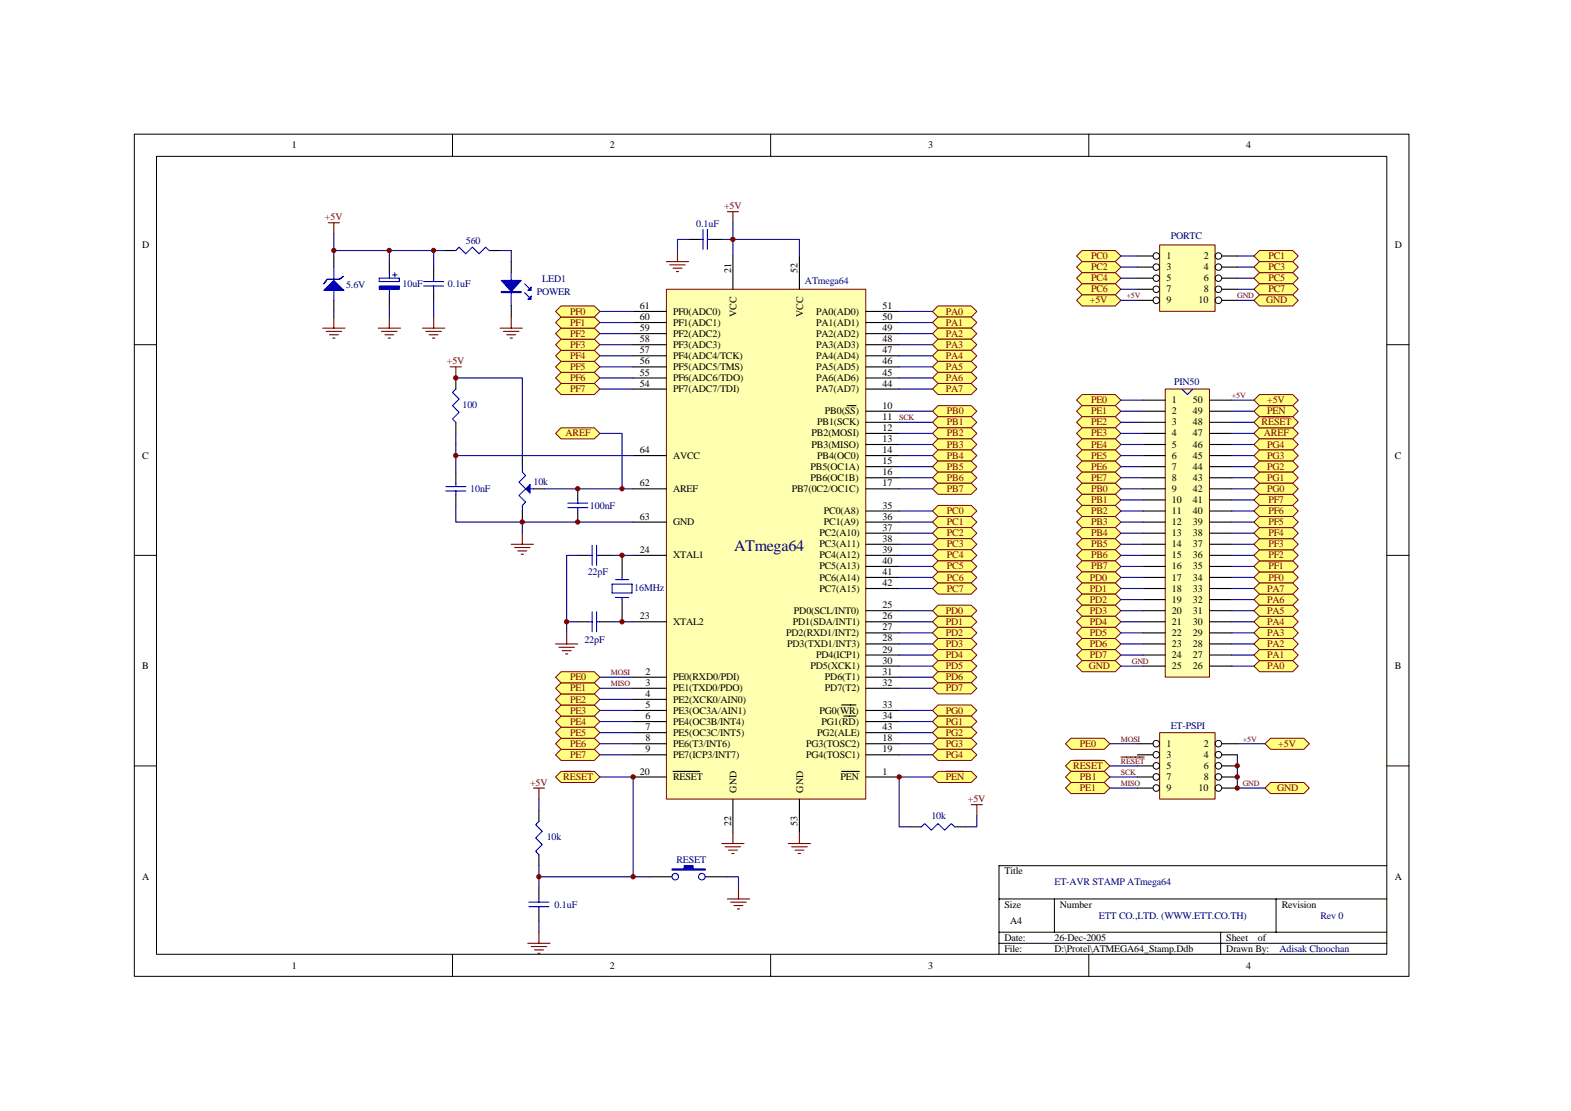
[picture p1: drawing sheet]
<svg xmlns="http://www.w3.org/2000/svg" width="297mm" height="210mm" viewBox="0 0 297 210" stroke-linecap="round" stroke-linejoin="round" font-family="sans-serif">
<g fill="none" stroke="#000" stroke-width=".19">
<path d="M25.4 25.4h241v159.1h-241zM29.6 29.5h232.6v150.9h-232.6zM85.6 25.4v4.1M145.7 25.4v4.1M205.9 25.4v4.1M25.4 65.2h4.2M262.2 65.2h4.2M25.4 105h4.2M262.2 105h4.2M25.4 144.8h4.2M262.2 144.8h4.2M188.9 169.9h73.3"/>
<path d="M188.9 176.2h73.3M188.9 178.3h73.3M199.4 169.9v6.3M230.8 176.2v4.2M241.3 169.9v6.3M262.2 163.6h-73.3v16.8M85.6 180.4v4.2M145.7 180.4v4.2M205.9 180.4v4.2"/>
</g>
<path d="M126 54.7h37.7v96.3h-37.7z" fill="#ffffb0"/>
<path d="M126 54.7h37.7v96.3h-37.7z" fill="none" stroke="#800000" stroke-width=".19"/>
<g fill="none" stroke="#000" stroke-width=".21">
<path d="M119.7 58.9h6.3M138.6 48.4v6.3M151.1 48.4v6.3M163.7 58.9h6.3M86.2 71.4v2.1M86.2 79.8v2.1M119.7 61h6.3M119.7 63.1h6.3M119.7 65.2h6.3M119.7 67.2h6.3M119.7 69.3h6.3M119.7 71.4h6.3"/>
<path d="M119.7 73.5h6.3M160.2 76.7h1.6M163.7 61h6.3M163.7 63.1h6.3M163.7 65.2h6.3M163.7 67.2h6.3M163.7 69.3h6.3M163.7 71.4h6.3M163.7 73.5h6.3M163.7 77.7h6.3M163.7 79.8h6.3M98.8 86.1v2.1"/>
<path d="M98.8 96.6v2.1M100.9 92.4h2.1M109.2 92.4v2.1M109.2 96.6v2.1M119.7 86.1h6.3M119.7 92.4h6.3M119.7 98.7h6.3M163.7 81.9h6.3M163.7 84h6.3M163.7 86.1h6.3M163.7 88.2h6.3M163.7 90.3h6.3"/>
<path d="M163.7 92.4h6.3M163.7 96.6h6.3M163.7 98.7h6.3M109.2 105h2.1M109.2 117.5h2.1M113.4 105h2.1M113.4 117.5h2.1M117.6 105v4.1M117.6 113.3v4.2M119.7 105h6.3M119.7 117.5h6.3M163.7 105h6.3"/>
<path d="M163.7 117.5h6.3M163.7 100.8h6.3M163.7 102.9h6.3M163.7 107.1h6.3M163.7 109.1h6.3M163.7 111.2h6.3M163.7 115.4h6.3M163.7 119.6h6.3M119.7 128h6.3M119.7 130.1h6.3M119.7 134.3h6.3M119.7 136.4h6.3"/>
<path d="M119.7 138.5h6.3M119.7 132.2h6.3M159.1 133.2h2.7M159.5 135.3h2.3M163.7 121.7h6.3M163.7 123.8h6.3M163.7 125.9h6.3M163.7 128h6.3M163.7 130.1h6.3M163.7 134.3h6.3M163.7 136.4h6.3M163.7 138.5h6.3"/>
<path d="M101.9 153.1v2.1M119.7 146.9h6.3M119.7 140.6h6.3M119.7 142.7h6.3M127.3 145.8h5M138.6 151v6.3M151.1 151v6.3M159.1 145.8h3.4M163.7 146.9h6.3M163.7 140.6h6.3M163.7 142.7h6.3M101.9 161.5v2.1"/>
<path d="M101.9 167.8v2.1M101.9 172v2.1M122.9 165.7h4.2M133.3 165.7h4.2"/>
</g>
<g fill="none" stroke="#800000" stroke-width=".21">
<path d="M107.1 119.6v2.1M105 121.7h4.2M105.7 122.3h2.9M106.3 123h1.7M106.9 123.6h.5M100.9 148.9h2.1M101.9 148.9v2.1M136.5 159.4h4.2M138.6 157.3v2.1M149.1 159.4h4.1M151.1 157.3v2.1M99.8 178.3h4.2"/>
<path d="M100.4 178.9h3M101.1 179.5h1.6M101.9 176.2v2.1M137.1 160h2.9M137.5 169.9h4.2M137.7 160.7h1.7M138.2 170.5h2.9M138.4 161.3h.4M138.8 171.2h1.7M139.4 171.8h.4M139.6 167.8v2.1M149.7 160h2.9"/>
<path d="M150.3 160.7h1.7M150.9 161.3h.5M101.7 180.2h.4"/>
</g>
<g fill="none" stroke="#00f" stroke-width=".21">
<path d="M86.2 73.5l-.6 .7 1.2 1.2-1.2 1.3 1.2 1.2-1.2 1.3 .6 .6M98.8 88.2v1l.6 .7-1.3 1.2 1.3 1.3-1.3 1.2 1.3 1.3-.6 .6v1.1M99.4 92.4h1.5M107.4 95.9h3.7M107.4 95.1h3.7M109.2 94.5v.6M109.2 95.9v.7M111.3 105h.7M111.3 117.5h.7M112 103.1v3.7M112 115.6v3.8M112.8 105h.6"/>
<path d="M112.8 103.1v3.7M112.8 115.6v3.8M112.8 117.5h.6M115.7 110.4h3.8v1.7h-3.8zM116.4 112.9h2.5M116.4 109.6h2.5M117.6 109.1v.5M117.6 112.9v.4M101.9 155.2l-.6 .7 1.2 1.2-1.2 1.3 1.2 1.2-1.2 1.3 .6 .6M100 170.5h3.8M100 171.4h3.8M101.9 169.9v.6"/>
<path d="M101.9 171.4v.6"/>
<circle cx="127.7" cy="165.7" r=".62"/>
<circle cx="132.7" cy="165.7" r=".62"/>
</g>
<path d="M107.1 117.5h2.1M109.2 105h-2.1v14.6M115.5 105h4.2M115.5 117.5h4.2M137.5 165.7h2.1v2.1" fill="none" stroke="#000080" stroke-width=".21"/>
<circle cx="107.1" cy="117.5" r=".41" fill="#800000" stroke="#800000" stroke-width=".19"/>
<g fill="#00f" stroke="#00f" stroke-width=".21">
<path d="M100.2 91.5v1.7l-.8-.8z"/>
<path d="M127.1 164.2h2.3v-.6h1.6v.6h2.3v.2h-6.2z" fill-rule="evenodd"/>
</g>
<path d="M106.1 145.8h6.3l1 1.1-1 1h-6.3l-1.1-1z" fill-rule="evenodd" fill="#ffff80" stroke="#800000" stroke-width=".19"/>
<path d="M106.7 145.8h5.1" fill="none" stroke="#800000" stroke-width=".21"/>
<path d="M101.9 151v2.1M101.9 163.6v4.2M101.9 174.1v2.1" fill="none" stroke="#000080" stroke-width=".21"/>
<g fill="#ffff80" stroke="#800000" stroke-width=".19">
<path d="M176.3 58.9l1.1-1.1h6.2l1.1 1.1-1.1 1h-6.2z" fill-rule="evenodd"/>
<path d="M105 142.7l1.1-1.1h6.3l1 1.1-1 1h-6.3z" fill-rule="evenodd"/>
<path d="M105 140.6l1.1-1.1h6.3l1 1.1-1 1h-6.3z" fill-rule="evenodd"/>
<path d="M105 138.5l1.1-1.1h6.3l1 1.1-1 1h-6.3z" fill-rule="evenodd"/>
<path d="M105 136.4l1.1-1.1h6.3l1 1.1-1 1h-6.3z" fill-rule="evenodd"/>
<path d="M105 134.3l1.1-1.1h6.3l1 1.1-1 1h-6.3z" fill-rule="evenodd"/>
<path d="M105 132.2l1.1-1.1h6.3l1 1.1-1 1h-6.3z" fill-rule="evenodd"/>
<path d="M105 130.1l1.1-1h6.3l1 1-1 1h-6.3z" fill-rule="evenodd"/>
<path d="M105 128l1.1-1h6.3l1 1-1 1.1h-6.3z" fill-rule="evenodd"/>
</g>
<path d="M113.4 128h6.3M113.4 130.1h6.3M113.4 132.2h6.3M113.4 134.3h6.3M113.4 136.4h6.3M113.4 138.5h6.3M113.4 146.9h6.3v18.8M113.4 140.6h6.3M113.4 142.7h6.3M101.9 165.7h21" fill="none" stroke="#000080" stroke-width=".21"/>
<g fill="#800000" stroke="#800000" stroke-width=".19">
<circle cx="101.9" cy="165.7" r=".41"/>
<circle cx="119.7" cy="165.7" r=".42"/>
</g>
<g fill="#ffff80" stroke="#800000" stroke-width=".19">
<path d="M176.3 61l1.1-1.1h6.2l1.1 1.1-1.1 1h-6.2z" fill-rule="evenodd"/>
<path d="M176.3 63.1l1.1-1.1h6.2l1.1 1.1-1.1 1h-6.2z" fill-rule="evenodd"/>
<path d="M176.3 65.2l1.1-1.1h6.2l1.1 1.1-1.1 1h-6.2z" fill-rule="evenodd"/>
<path d="M176.3 67.2l1.1-1h6.2l1.1 1-1.1 1.1h-6.2z" fill-rule="evenodd"/>
<path d="M176.3 69.3l1.1-1h6.2l1.1 1-1.1 1.1h-6.2z" fill-rule="evenodd"/>
<path d="M177.4 70.4h6.2l1.1 1-1.1 1.1h-6.2l-1.1-1.1z" fill-rule="evenodd"/>
<path d="M177.4 72.5h6.2l1.1 1-1.1 1.1h-6.2l-1.1-1.1z" fill-rule="evenodd"/>
<path d="M177.4 76.7h6.2l1.1 1-1.1 1.1h-6.2l-1.1-1.1z" fill-rule="evenodd"/>
<path d="M177.4 78.8h6.2l1.1 1-1.1 1.1h-6.2l-1.1-1.1z" fill-rule="evenodd"/>
<path d="M177.4 80.9h6.2l1.1 1-1.1 1.1h-6.2l-1.1-1.1z" fill-rule="evenodd"/>
<path d="M177.4 83h6.2l1.1 1-1.1 1h-6.2l-1.1-1z" fill-rule="evenodd"/>
<path d="M177.4 85h6.2l1.1 1.1-1.1 1h-6.2l-1.1-1z" fill-rule="evenodd"/>
<path d="M177.4 87.1h6.2l1.1 1.1-1.1 1h-6.2l-1.1-1z" fill-rule="evenodd"/>
<path d="M177.4 89.2h6.2l1.1 1.1-1.1 1h-6.2l-1.1-1z" fill-rule="evenodd"/>
<path d="M177.4 91.3h6.2l1.1 1.1-1.1 1h-6.2l-1.1-1z" fill-rule="evenodd"/>
<path d="M177.4 95.5h6.2l1.1 1.1-1.1 1h-6.2l-1.1-1z" fill-rule="evenodd"/>
<path d="M177.4 97.6h6.2l1.1 1.1-1.1 1h-6.2l-1.1-1z" fill-rule="evenodd"/>
<path d="M177.4 99.7h6.2l1.1 1.1-1.1 1h-6.2l-1.1-1z" fill-rule="evenodd"/>
<path d="M177.4 101.8h6.2l1.1 1.1-1.1 1h-6.2l-1.1-1z" fill-rule="evenodd"/>
<path d="M177.4 103.9h6.2l1.1 1.1-1.1 1h-6.2l-1.1-1z" fill-rule="evenodd"/>
<path d="M177.4 106h6.2l1.1 1.1-1.1 1h-6.2l-1.1-1z" fill-rule="evenodd"/>
<path d="M176.3 109.1l1.1-1h6.2l1.1 1-1.1 1.1h-6.2z" fill-rule="evenodd"/>
<path d="M176.3 111.2l1.1-1h6.2l1.1 1-1.1 1.1h-6.2z" fill-rule="evenodd"/>
<path d="M176.3 115.4l1.1-1h6.2l1.1 1-1.1 1.1h-6.2z" fill-rule="evenodd"/>
<path d="M176.3 117.5l1.1-1h6.2l1.1 1-1.1 1.1h-6.2z" fill-rule="evenodd"/>
<path d="M176.3 119.6l1.1-1h6.2l1.1 1-1.1 1.1h-6.2z" fill-rule="evenodd"/>
<path d="M176.3 121.7l1.1-1h6.2l1.1 1-1.1 1.1h-6.2z" fill-rule="evenodd"/>
<path d="M176.3 123.8l1.1-1h6.2l1.1 1-1.1 1.1h-6.2z" fill-rule="evenodd"/>
<path d="M176.3 125.9l1.1-1h6.2l1.1 1-1.1 1.1h-6.2z" fill-rule="evenodd"/>
<path d="M176.3 128l1.1-1h6.2l1.1 1-1.1 1.1h-6.2z" fill-rule="evenodd"/>
<path d="M176.3 130.1l1.1-1h6.2l1.1 1-1.1 1h-6.2z" fill-rule="evenodd"/>
<path d="M106.1 72.5h6.3l1 1-1 1.1h-6.3l-1.1-1.1z" fill-rule="evenodd"/>
<path d="M106.1 70.4h6.3l1 1-1 1.1h-6.3l-1.1-1.1z" fill-rule="evenodd"/>
<path d="M105 69.3l1.1-1h6.3l1 1-1 1.1h-6.3z" fill-rule="evenodd"/>
<path d="M105 67.2l1.1-1h6.3l1 1-1 1.1h-6.3z" fill-rule="evenodd"/>
<path d="M105 65.2l1.1-1.1h6.3l1 1.1-1 1h-6.3z" fill-rule="evenodd"/>
<path d="M105 63.1l1.1-1.1h6.3l1 1.1-1 1h-6.3z" fill-rule="evenodd"/>
<path d="M105 61l1.1-1.1h6.3l1 1.1-1 1h-6.3z" fill-rule="evenodd"/>
<path d="M105 58.9l1.1-1.1h6.3l1 1.1-1 1h-6.3z" fill-rule="evenodd"/>
</g>
<path d="M113.4 58.9h6.3M113.4 61h6.3M113.4 63.1h6.3M113.4 65.2h6.3M113.4 67.2h6.3M113.4 69.3h6.3M113.4 71.4h6.3M113.4 73.5h6.3" fill="none" stroke="#000080" stroke-width=".21"/>
<g fill="#ffff80" stroke="#800000" stroke-width=".19">
<path d="M176.3 134.3l1.1-1.1h6.2l1.1 1.1-1.1 1h-6.2z" fill-rule="evenodd"/>
<path d="M176.3 136.4l1.1-1.1h6.2l1.1 1.1-1.1 1h-6.2z" fill-rule="evenodd"/>
<path d="M176.3 138.5l1.1-1.1h6.2l1.1 1.1-1.1 1h-6.2z" fill-rule="evenodd"/>
<path d="M176.3 140.6l1.1-1.1h6.2l1.1 1.1-1.1 1h-6.2z" fill-rule="evenodd"/>
<path d="M176.3 142.7l1.1-1.1h6.2l1.1 1.1-1.1 1h-6.2z" fill-rule="evenodd"/>
<path d="M177.4 145.8h6.2l1.1 1.1-1.1 1h-6.2l-1.1-1z" fill-rule="evenodd"/>
</g>
<path d="M178.8 145.8h3.4M183.6 152.1h2.1M184.7 152.1v2.1" fill="none" stroke="#800000" stroke-width=".21"/>
<g fill="none" stroke="#000080" stroke-width=".21">
<path d="M170 58.9h6.3M170 61h6.3M170 63.1h6.3M170 65.2h6.3M170 67.2h6.3M170 69.3h6.3M170 71.4h6.3M170 73.5h6.3M170 77.7h6.3M170 79.8h6.3M170 81.9h6.3M170 84h6.3"/>
<path d="M170 86.1h6.3M170 88.2h6.3M170 90.3h6.3M170 92.4h6.3M170 96.6h6.3M170 98.7h6.3M170 100.8h6.3M170 102.9h6.3M170 105h6.3M170 107.1h6.3M170 109.1h6.3M170 111.2h6.3"/>
<path d="M170 115.4h6.3M170 117.5h6.3M170 119.6h6.3M170 121.7h6.3M170 123.8h6.3M170 125.9h6.3M170 128h6.3M170 130.1h6.3M170 134.3h6.3M170 136.4h6.3M170 138.5h6.3M170 140.6h6.3"/>
<path d="M170 142.7h6.3M176.3 146.9h-6.3v9.4h2.1M184.7 154.2v2.1h-2.1"/>
</g>
<path d="M63.1 48.4v2.1M63.1 56.8v2.1M84.1 47.3h2.1M92.5 47.3h2.1M96.7 49.4v2.1M96.7 57.8v2.1M172.1 156.3h2.1M180.5 156.3h2.1" fill="none" stroke="#000" stroke-width=".21"/>
<path d="M63.1 50.5v6.3M86.2 47.3l.6-.6 1.3 1.3 1.2-1.3 1.3 1.3 1.2-1.3 .7 .6M96.7 51.5v6.3M99.2 55.3l.8 .8M99.2 53.6l.8 .9M174.2 156.3l.6-.6 1.3 1.2 1.3-1.2 1.2 1.2 1.3-1.2 .6 .6" fill="none" stroke="#00f" stroke-width=".21"/>
<g fill="#00f" stroke="#00f" stroke-width=".21">
<path d="M94.8 53h3.7l-1.8 2.1z"/>
<path d="M99.8 56.6l.6-.7v.7z"/>
<path d="M99.8 54.9l.6-.6v.6z"/>
<path d="M61.2 54.9l1.9-1.9 1.9 1.9z"/>
<path d="M94.8 55.1h3.7v.2h-3.7z" fill-rule="evenodd"/>
<path d="M61.9 52.8h2.3l.8-.6-.8 .6h-2.3l-.7 .8z" fill-rule="evenodd"/>
</g>
<path d="M220.3 73.6h8.4v54.4h-8.4z" fill="#ffffb0"/>
<path d="M220.3 73.5h8.4v54.5h-8.4z" fill="none" stroke="#800000" stroke-width=".19"/>
<g fill="none" stroke="#000" stroke-width=".21">
<path d="M216.1 75.6h4.2M216.1 77.7h4.2M216.1 79.8h4.2M228.7 75.6h4.2M228.7 77.7h4.2M228.7 79.8h4.2M216.1 81.9h4.2M216.1 84h4.2M216.1 86.1h4.2M216.1 88.2h4.2M216.1 90.3h4.2M216.1 92.4h4.2"/>
<path d="M216.1 94.5h4.2M216.1 96.6h4.2M216.1 98.7h4.2M228.7 81.9h4.2M228.7 84h4.2M228.7 86.1h4.2M228.7 88.2h4.2M228.7 90.3h4.2M228.7 92.4h4.2M228.7 94.5h4.2M228.7 96.6h4.2M228.7 98.7h4.2"/>
<path d="M216.1 100.8h4.2M216.1 102.9h4.2M216.1 105h4.2M216.1 107.1h4.2M216.1 109.1h4.2M216.1 111.2h4.2M216.1 113.3h4.2M216.1 115.4h4.2M216.1 117.5h4.2M216.1 119.6h4.2M228.7 100.8h4.2M228.7 102.9h4.2"/>
<path d="M228.7 105h4.2M228.7 107.1h4.2M228.7 109.1h4.2M228.7 111.2h4.2M228.7 113.3h4.2M228.7 115.4h4.2M228.7 117.5h4.2M228.7 119.6h4.2M216.1 121.7h4.2M216.1 123.8h4.2M216.1 125.9h4.2M228.7 121.7h4.2"/>
<path d="M228.7 123.8h4.2M228.7 125.9h4.2"/>
</g>
<path d="M232.9 75.6h4.2M232.9 77.7h4.2M232.9 79.8h4.2" fill="none" stroke="#000080" stroke-width=".21"/>
<g fill="#ffff80" stroke="#800000" stroke-width=".19">
<path d="M237.1 75.6l1-1h6.3l1.1 1-1.1 1.1h-6.3z" fill-rule="evenodd"/>
<path d="M237.1 81.9l1-1h6.3l1.1 1-1.1 1.1h-6.3z" fill-rule="evenodd"/>
<path d="M237.1 109.1l1-1h6.3l1.1 1-1.1 1.1h-6.3z" fill-rule="evenodd"/>
<path d="M237.1 107.1l1-1.1h6.3l1.1 1.1-1.1 1h-6.3z" fill-rule="evenodd"/>
<path d="M237.1 105l1-1.1h6.3l1.1 1.1-1.1 1h-6.3z" fill-rule="evenodd"/>
<path d="M237.1 102.9l1-1.1h6.3l1.1 1.1-1.1 1h-6.3z" fill-rule="evenodd"/>
<path d="M237.1 100.8l1-1.1h6.3l1.1 1.1-1.1 1h-6.3z" fill-rule="evenodd"/>
<path d="M237.1 98.7l1-1.1h6.3l1.1 1.1-1.1 1h-6.3z" fill-rule="evenodd"/>
<path d="M237.1 96.6l1-1.1h6.3l1.1 1.1-1.1 1h-6.3z" fill-rule="evenodd"/>
<path d="M237.1 94.5l1-1.1h6.3l1.1 1.1-1.1 1h-6.3z" fill-rule="evenodd"/>
<path d="M237.1 125.9l1-1h6.3l1.1 1-1.1 1.1h-6.3z" fill-rule="evenodd"/>
<path d="M237.1 123.8l1-1h6.3l1.1 1-1.1 1.1h-6.3z" fill-rule="evenodd"/>
<path d="M237.1 121.7l1-1h6.3l1.1 1-1.1 1.1h-6.3z" fill-rule="evenodd"/>
<path d="M237.1 119.6l1-1h6.3l1.1 1-1.1 1.1h-6.3z" fill-rule="evenodd"/>
<path d="M237.1 117.5l1-1h6.3l1.1 1-1.1 1.1h-6.3z" fill-rule="evenodd"/>
<path d="M237.1 115.4l1-1h6.3l1.1 1-1.1 1.1h-6.3z" fill-rule="evenodd"/>
<path d="M237.1 113.3l1-1h6.3l1.1 1-1.1 1.1h-6.3z" fill-rule="evenodd"/>
<path d="M237.1 111.2l1-1h6.3l1.1 1-1.1 1.1h-6.3z" fill-rule="evenodd"/>
<path d="M237.1 84l1-1h6.3l1.1 1-1.1 1h-6.3z" fill-rule="evenodd"/>
<path d="M237.1 86.1l1-1.1h6.3l1.1 1.1-1.1 1h-6.3z" fill-rule="evenodd"/>
<path d="M237.1 88.2l1-1.1h6.3l1.1 1.1-1.1 1h-6.3z" fill-rule="evenodd"/>
<path d="M237.1 90.3l1-1.1h6.3l1.1 1.1-1.1 1h-6.3z" fill-rule="evenodd"/>
<path d="M237.1 92.4l1-1.1h6.3l1.1 1.1-1.1 1h-6.3z" fill-rule="evenodd"/>
<path d="M203.6 123.8l1-1h6.3l1 1-1 1.1h-6.3z" fill-rule="evenodd"/>
<path d="M203.6 121.7l1-1h6.3l1 1-1 1.1h-6.3z" fill-rule="evenodd"/>
<path d="M237.1 77.7l1-1h6.3l1.1 1-1.1 1.1h-6.3z" fill-rule="evenodd"/>
</g>
<path d="M239.6 76.7h3.3" fill="none" stroke="#800000" stroke-width=".21"/>
<g fill="#ffff80" stroke="#800000" stroke-width=".19">
<path d="M204.6 74.6h6.3l1 1-1 1.1h-6.3l-1-1.1z" fill-rule="evenodd"/>
<path d="M204.6 76.7h6.3l1 1-1 1.1h-6.3l-1-1.1z" fill-rule="evenodd"/>
<path d="M204.6 78.8h6.3l1 1-1 1.1h-6.3l-1-1.1z" fill-rule="evenodd"/>
<path d="M204.6 80.9h6.3l1 1-1 1.1h-6.3l-1-1.1z" fill-rule="evenodd"/>
<path d="M204.6 83h6.3l1 1-1 1h-6.3l-1-1z" fill-rule="evenodd"/>
<path d="M204.6 85h6.3l1 1.1-1 1h-6.3l-1-1z" fill-rule="evenodd"/>
<path d="M204.6 87.1h6.3l1 1.1-1 1h-6.3l-1-1z" fill-rule="evenodd"/>
<path d="M204.6 89.2h6.3l1 1.1-1 1h-6.3l-1-1z" fill-rule="evenodd"/>
<path d="M204.6 91.3h6.3l1 1.1-1 1h-6.3l-1-1z" fill-rule="evenodd"/>
<path d="M204.6 93.4h6.3l1 1.1-1 1h-6.3l-1-1z" fill-rule="evenodd"/>
<path d="M204.6 95.5h6.3l1 1.1-1 1h-6.3l-1-1z" fill-rule="evenodd"/>
<path d="M204.6 97.6h6.3l1 1.1-1 1h-6.3l-1-1z" fill-rule="evenodd"/>
<path d="M204.6 99.7h6.3l1 1.1-1 1h-6.3l-1-1z" fill-rule="evenodd"/>
<path d="M204.6 101.8h6.3l1 1.1-1 1h-6.3l-1-1z" fill-rule="evenodd"/>
<path d="M204.6 103.9h6.3l1 1.1-1 1h-6.3l-1-1z" fill-rule="evenodd"/>
<path d="M204.6 106h6.3l1 1.1-1 1h-6.3l-1-1z" fill-rule="evenodd"/>
<path d="M237.1 79.8l1-1h6.3l1.1 1-1.1 1.1h-6.3z" fill-rule="evenodd"/>
</g>
<path d="M238.8 78.8h5" fill="none" stroke="#800000" stroke-width=".21"/>
<g fill="#ffff80" stroke="#800000" stroke-width=".19">
<path d="M203.6 109.1l1-1h6.3l1 1-1 1.1h-6.3z" fill-rule="evenodd"/>
<path d="M203.6 111.2l1-1h6.3l1 1-1 1.1h-6.3z" fill-rule="evenodd"/>
<path d="M203.6 113.3l1-1h6.3l1 1-1 1.1h-6.3z" fill-rule="evenodd"/>
<path d="M203.6 115.4l1-1h6.3l1 1-1 1.1h-6.3z" fill-rule="evenodd"/>
<path d="M203.6 117.5l1-1h6.3l1 1-1 1.1h-6.3z" fill-rule="evenodd"/>
<path d="M203.6 119.6l1-1h6.3l1 1-1 1.1h-6.3z" fill-rule="evenodd"/>
<path d="M203.6 125.9l1-1h6.3l1 1-1 1.1h-6.3z" fill-rule="evenodd"/>
</g>
<g fill="none" stroke="#000080" stroke-width=".21">
<path d="M211.9 75.6h4.2M211.9 77.7h4.2M211.9 79.8h4.2M211.9 81.9h4.2M211.9 84h4.2M211.9 86.1h4.2M211.9 88.2h4.2M211.9 90.3h4.2M211.9 92.4h4.2M211.9 94.5h4.2M211.9 96.6h4.2M211.9 98.7h4.2"/>
<path d="M232.9 81.9h4.2M232.9 84h4.2M232.9 86.1h4.2M232.9 88.2h4.2M232.9 90.3h4.2M232.9 92.4h4.2M232.9 94.5h4.2M232.9 96.6h4.2M232.9 98.7h4.2M211.9 100.8h4.2M211.9 102.9h4.2M211.9 105h4.2"/>
<path d="M211.9 107.1h4.2M211.9 109.1h4.2M211.9 111.2h4.2M211.9 113.3h4.2M211.9 115.4h4.2M211.9 117.5h4.2M211.9 119.6h4.2M232.9 100.8h4.2M232.9 102.9h4.2M232.9 105h4.2M232.9 107.1h4.2M232.9 109.1h4.2"/>
<path d="M232.9 111.2h4.2M232.9 113.3h4.2M232.9 115.4h4.2M232.9 117.5h4.2M232.9 119.6h4.2M211.9 121.7h4.2M211.9 123.8h4.2M211.9 125.9h4.2M232.9 121.7h4.2M232.9 123.8h4.2M232.9 125.9h4.2"/>
</g>
<path d="M219.3 138.5h10.4v12.5h-10.4z" fill="#ffffb0"/>
<path d="M219.3 138.5h10.4v12.5h-10.4z" fill="none" stroke="#800000" stroke-width=".19"/>
<g fill="none" stroke="#000" stroke-width=".19">
<circle cx="218.6" cy="142.6" r=".62"/>
<circle cx="218.6" cy="140.6" r=".62"/>
<circle cx="218.6" cy="148.9" r=".62"/>
<circle cx="218.6" cy="144.7" r=".62"/>
<circle cx="218.6" cy="146.8" r=".62"/>
<circle cx="230.4" cy="140.6" r=".62"/>
<circle cx="230.4" cy="142.6" r=".62"/>
<circle cx="230.4" cy="148.9" r=".62"/>
<circle cx="230.4" cy="144.7" r=".62"/>
<circle cx="230.4" cy="146.8" r=".62"/>
</g>
<path d="M215.1 140.6h2.9M215.1 142.7h2.9M215.1 144.8h2.9M215.1 146.9h2.9M215.1 148.9h2.9M231 140.6h3M231 142.7h3M231 144.8h3M231 146.9h3M231 148.9h3" fill="none" stroke="#000" stroke-width=".21"/>
<path d="M219.3 46.3h10.4v12.5h-10.4z" fill="#ffffb0"/>
<path d="M219.3 46.3h10.4v12.5h-10.4z" fill="none" stroke="#800000" stroke-width=".19"/>
<g fill="none" stroke="#000" stroke-width=".19">
<circle cx="218.6" cy="56.8" r=".62"/>
<circle cx="218.6" cy="50.5" r=".62"/>
<circle cx="218.6" cy="48.4" r=".62"/>
<circle cx="218.6" cy="52.6" r=".62"/>
<circle cx="218.6" cy="54.7" r=".62"/>
<circle cx="230.4" cy="56.8" r=".62"/>
<circle cx="230.4" cy="48.4" r=".62"/>
<circle cx="230.4" cy="50.5" r=".62"/>
<circle cx="230.4" cy="52.6" r=".62"/>
<circle cx="230.4" cy="54.7" r=".62"/>
</g>
<path d="M215.1 48.4h2.9M215.1 50.5h2.9M215.1 52.6h2.9M215.1 54.7h2.9M215.1 56.8h2.9M231 48.4h3M231 50.5h3M231 52.6h3M231 54.7h3M231 56.8h3" fill="none" stroke="#000" stroke-width=".21"/>
<g fill="#ffff80" stroke="#800000" stroke-width=".19">
<path d="M237.1 48.4l1-1.1h6.3l1.1 1.1-1.1 1h-6.3z" fill-rule="evenodd"/>
<path d="M237.1 50.5l1-1.1h6.3l1.1 1.1-1.1 1h-6.3z" fill-rule="evenodd"/>
<path d="M237.1 52.6l1-1.1h6.3l1.1 1.1-1.1 1h-6.3z" fill-rule="evenodd"/>
<path d="M237.1 54.7l1-1.1h6.3l1.1 1.1-1.1 1h-6.3z" fill-rule="evenodd"/>
<path d="M203.6 48.4l1-1.1h6.3l1 1.1-1 1h-6.3z" fill-rule="evenodd"/>
<path d="M203.6 50.5l1-1.1h6.3l1 1.1-1 1h-6.3z" fill-rule="evenodd"/>
<path d="M203.6 52.6l1-1.1h6.3l1 1.1-1 1h-6.3z" fill-rule="evenodd"/>
<path d="M203.6 54.7l1-1.1h6.3l1 1.1-1 1h-6.3z" fill-rule="evenodd"/>
</g>
<path d="M211.9 48.4h3.2M211.9 50.5h3.2M211.9 52.6h3.2M211.9 54.7h3.2M234 48.4h3.1M234 50.5h3.1M234 52.6h3.1M234 54.7h3.1" fill="none" stroke="#000080" stroke-width=".21"/>
<g fill="#ffff80" stroke="#800000" stroke-width=".19">
<path d="M237.1 56.8l1-1.1h6.3l1.1 1.1-1.1 1h-6.3z" fill-rule="evenodd"/>
<path d="M203.6 56.8l1-1.1h6.3l1 1.1-1 1h-6.3z" fill-rule="evenodd"/>
</g>
<g fill="none" stroke="#000080" stroke-width=".21">
<path d="M63.1 47.3h18.9v3.2M63.1 44.2v4.2M63.1 58.9v1M73.6 47.3v2.1M73.6 57.8v2.1M82 56.8v3.1M82 47.3h2.1M94.6 47.3h2.1v2.1M130.2 45.3h-2.1v2M136.5 45.3h14.6v3.1M138.6 42.1v6.3M211.9 56.8h3.2"/>
<path d="M234 56.8h3.1M86.2 71.4h12.6v14.7M86.2 95.5v3.2h33.5M86.2 81.9v7.3M86.2 86.1h33.5M103 92.4h16.7"/>
</g>
<g fill="none" stroke="#800000" stroke-width=".21">
<path d="M62.1 42.1h2.1M63.1 42.1v2.1M63.1 59.9v2.1M73.6 59.9v2.1M82 59.9v2.1M96.7 59.9v2.1M126 49.4h4.2M126.6 50.1h3M127.3 50.7h1.6M127.9 51.3h.4M128.1 47.3v2.1M137.5 40h2.1"/>
<path d="M138.6 40v2.1M61 62h4.2M61.7 62.6h2.9M62.3 63.3h1.7M62.9 63.9h.4M71.5 62h4.2M72.1 62.6h3M72.8 63.3h1.6M73.4 63.9h.4M79.9 62h4.2M80.5 62.6h3M81.1 63.3h1.7"/>
<path d="M81.8 63.9h.4M85.1 69.3h2.1M86.2 69.3v2.1M94.6 62h4.2M95.2 62.6h2.9M95.8 63.3h1.7M96.5 63.9h.4"/>
</g>
<path d="M73.6 49.4v2.1M73.6 55.7v2.1M82 50.5v2.1M82 54.7v2.1M130.2 45.3h2.1M134.4 45.3h2.1M86.2 89.2v2.1M86.2 93.4v2.1" fill="none" stroke="#000" stroke-width=".21"/>
<g fill="none" stroke="#00f" stroke-width=".21">
<path d="M71.7 52.6h3.8v.6h-3.8zM73.6 51.5v1.1M73.6 54.1v1.6M74.2 52h.9M74.7 51.5v.9M80.1 54.1h3.8M80.1 53.2h3.8M82 52.6v.6M82 54.1v.6M132.3 45.3h.6M132.9 43.4v3.7M133.7 45.3h.7"/>
<path d="M133.7 43.4v3.7M84.3 92.8h3.8M84.3 92h3.8M86.2 91.3v.7M86.2 92.8v.6"/>
</g>
<path d="M71.7 54.1h3.8v.6h-3.8z" fill-rule="evenodd" fill="#00f" stroke="#00f" stroke-width=".21"/>
<g fill="#800000" stroke="#800000" stroke-width=".19">
<circle cx="73.6" cy="47.3" r=".41"/>
<circle cx="63.1" cy="47.3" r=".41"/>
<circle cx="82" cy="47.3" r=".41"/>
<circle cx="138.6" cy="45.2" r=".42"/>
<circle cx="86.2" cy="86.1" r=".42"/>
</g>
<g fill="#ffff80" stroke="#800000" stroke-width=".19">
<path d="M239.2 140.6l1-1.1h6.3l1.1 1.1-1.1 1h-6.3z" fill-rule="evenodd"/>
<path d="M202.5 147.9h6.3l1 1-1 1.1h-6.3l-1-1.1z" fill-rule="evenodd"/>
<path d="M201.5 140.6l1-1.1h6.3l1 1.1-1 1h-6.3z" fill-rule="evenodd"/>
<path d="M239.2 148.9l1-1h6.3l1.1 1-1.1 1.1h-6.3z" fill-rule="evenodd"/>
<path d="M201.5 144.8l1-1.1h6.3l1 1.1-1 1h-6.3z" fill-rule="evenodd"/>
</g>
<path d="M203.1 143.7h5.1" fill="none" stroke="#800000" stroke-width=".21"/>
<path d="M202.5 145.8h6.3l1 1.1-1 1h-6.3l-1-1z" fill-rule="evenodd" fill="#ffff80" stroke="#800000" stroke-width=".19"/>
<path d="M211.9 143.1h4.4" fill="none" stroke="#800000" stroke-width=".21"/>
<path d="M106.1 80.9h6.3l1 1-1 1.1h-6.3l-1.1-1.1z" fill-rule="evenodd" fill="#ffff80" stroke="#800000" stroke-width=".19"/>
<path d="M98.8 98.7v2.1M113.4 81.9h4.2v10.5M209.8 148.9h5.3M209.8 140.6h5.3M209.8 146.9h5.3M209.8 144.8h5.3M234 142.7v6.2h5.2M234 140.6h5.2" fill="none" stroke="#000080" stroke-width=".21"/>
<g fill="#800000" stroke="#800000" stroke-width=".19">
<circle cx="117.6" cy="92.4" r=".41"/>
<circle cx="86.2" cy="71.4" r=".42"/>
<circle cx="109.2" cy="92.4" r=".41"/>
<circle cx="109.2" cy="98.7" r=".41"/>
<circle cx="117.6" cy="104.9" r=".41"/>
<circle cx="117.6" cy="117.5" r=".41"/>
<circle cx="170" cy="146.8" r=".41"/>
<circle cx="119.7" cy="146.8" r=".42"/>
<circle cx="98.8" cy="98.7" r=".41"/>
<circle cx="233.9" cy="148.9" r=".41"/>
<circle cx="233.9" cy="144.7" r=".41"/>
<circle cx="233.9" cy="146.8" r=".41"/>
</g>
<path d="M96.7 102.9h4.2M97.3 103.5h2.9M97.9 104.1h1.7M98.5 104.8h.5M98.8 100.8v2.1" fill="none" stroke="#800000" stroke-width=".21"/>
<path d="M223.5 73.5l1 1.1 1-1.1" fill="none" stroke="#00f" stroke-width=".21"/>
<text font-size="3" fill="#000080" x="138.8" y="104.2">ATmega64</text>
<g font-size="1.9">
<text x="55.2" y="28">1</text>
<text x="115.3" y="28">2</text>
<text x="175.5" y="28">3</text>
<text x="235.6" y="28">4</text>
<text x="26.9" y="46.9">D</text>
<text x="263.7" y="46.9">D</text>
<text x="138.2" y="51.5" transform="rotate(-90 138.2 51.5)">21</text>
<text x="150.8" y="51.5" transform="rotate(-90 150.8 51.5)">52</text>
<text x="220.5" y="49">1</text>
<text x="220.5" y="51.1">3</text>
<text x="220.5" y="53.2">5</text>
<text x="227.6" y="49">2</text>
<text x="227.6" y="51.1">4</text>
<text x="227.6" y="53.2">6</text>
<text x="121" y="58.4">61</text>
<text x="127.3" y="59.5">PF0(ADC0)</text>
<text x="139.3" y="59.9" transform="rotate(-90 139.3 59.9)">VCC</text>
<text x="151.8" y="59.9" transform="rotate(-90 151.8 59.9)">VCC</text>
<text x="154.3" y="59.5">PA0(AD0)</text>
<text x="166.9" y="58.4">51</text>
<text x="220.5" y="55.3">7</text>
<text x="220.5" y="57.4">9</text>
<text x="226.6" y="57.4">10</text>
<text x="227.6" y="55.3">8</text>
<text x="121" y="64.7">58</text>
<text x="121" y="62.6">59</text>
<text x="121" y="60.5">60</text>
<text x="127.3" y="65.7">PF3(ADC3)</text>
<text x="127.3" y="63.6">PF2(ADC2)</text>
<text x="127.3" y="61.6">PF1(ADC1)</text>
<text x="154.3" y="61.6">PA1(AD1)</text>
<text x="154.3" y="63.6">PA2(AD2)</text>
<text x="154.3" y="65.7">PA3(AD3)</text>
<text x="166.9" y="60.5">50</text>
<text x="166.9" y="62.6">49</text>
<text x="166.9" y="64.7">48</text>
<text x="121" y="71">55</text>
<text x="121" y="68.9">56</text>
<text x="121" y="66.8">57</text>
<text x="127.3" y="69.9">PF5(ADC5/TMS)</text>
<text x="127.3" y="67.8">PF4(ADC4/TCK)</text>
<text x="154.3" y="67.8">PA4(AD4)</text>
<text x="154.3" y="69.9">PA5(AD5)</text>
<text x="166.9" y="66.8">47</text>
<text x="166.9" y="68.9">46</text>
<text x="166.9" y="71">45</text>
<text x="121" y="73.1">54</text>
<text x="127.3" y="74.1">PF7(ADC7/TDI)</text>
<text x="127.3" y="72">PF6(ADC6/TDO)</text>
<text x="154.3" y="72">PA6(AD6)</text>
<text x="154.3" y="74.1">PA7(AD7)</text>
<text x="166.9" y="73.1">44</text>
<text x="166.9" y="77.3">10</text>
<text x="221.6" y="76.2">1</text>
<text x="225.5" y="76.2">50</text>
<text x="153.5" y="82.5">PB2(MOSI)</text>
<text x="154.5" y="80.4">PB1(SCK)</text>
<text x="156" y="78.3">PB0(SS)</text>
<text x="166.9" y="81.4">12</text>
<text x="166.9" y="83.5">13</text>
<text x="166.9" y="79.4">11</text>
<text x="221.6" y="78.3">2</text>
<text x="221.6" y="80.4">3</text>
<text x="221.6" y="82.5">4</text>
<text x="225.5" y="82.5">47</text>
<text x="225.5" y="80.4">48</text>
<text x="225.5" y="78.3">49</text>
<text x="26.9" y="86.7">C</text>
<text x="121" y="85.6">64</text>
<text x="127.3" y="86.7">AVCC</text>
<text x="153.2" y="88.8">PB5(OC1A)</text>
<text x="153.5" y="84.6">PB3(MISO)</text>
<text x="154.5" y="86.7">PB4(OC0)</text>
<text x="166.9" y="87.7">15</text>
<text x="166.9" y="89.8">16</text>
<text x="166.9" y="85.6">14</text>
<text x="221.6" y="84.6">5</text>
<text x="221.6" y="86.7">6</text>
<text x="221.6" y="88.8">7</text>
<text x="225.5" y="88.8">44</text>
<text x="225.5" y="86.7">45</text>
<text x="225.5" y="84.6">46</text>
<text x="263.7" y="86.7">C</text>
<text x="121" y="91.9">62</text>
<text x="127.3" y="93">AREF</text>
<text x="149.7" y="93">PB7(0C2/OC1C)</text>
<text x="153.2" y="90.9">PB6(OC1B)</text>
<text x="166.9" y="91.9">17</text>
<text x="221.6" y="90.9">8</text>
<text x="221.6" y="93">9</text>
<text x="221.6" y="95.1">10</text>
<text x="225.5" y="95.1">41</text>
<text x="225.5" y="93">42</text>
<text x="225.5" y="90.9">43</text>
<text x="121" y="98.2">63</text>
<text x="127.3" y="99.3">GND</text>
<text x="154.9" y="101.3">PC2(A10)</text>
<text x="155.8" y="97.2">PC0(A8)</text>
<text x="155.8" y="99.3">PC1(A9)</text>
<text x="166.9" y="96.1">35</text>
<text x="166.9" y="98.2">36</text>
<text x="166.9" y="100.3">37</text>
<text x="221.6" y="97.2">11</text>
<text x="221.6" y="99.3">12</text>
<text x="221.6" y="101.3">13</text>
<text x="225.5" y="101.3">38</text>
<text x="225.5" y="99.3">39</text>
<text x="225.5" y="97.2">40</text>
<text x="121" y="104.5">24</text>
<text x="127.3" y="105.5">XTAL1</text>
<text x="154.9" y="103.4">PC3(A11)</text>
<text x="154.9" y="105.5">PC4(A12)</text>
<text x="154.9" y="107.6">PC5(A13)</text>
<text x="166.9" y="102.4">38</text>
<text x="166.9" y="104.5">39</text>
<text x="166.9" y="106.6">40</text>
<text x="221.6" y="103.4">14</text>
<text x="221.6" y="105.5">15</text>
<text x="221.6" y="107.6">16</text>
<text x="225.5" y="107.6">35</text>
<text x="225.5" y="105.5">36</text>
<text x="225.5" y="103.4">37</text>
<text x="154.9" y="109.7">PC6(A14)</text>
<text x="154.9" y="111.8">PC7(A15)</text>
<text x="166.9" y="108.7">41</text>
<text x="166.9" y="110.8">42</text>
<text x="221.6" y="109.7">17</text>
<text x="221.6" y="111.8">18</text>
<text x="221.6" y="113.9">19</text>
<text x="225.5" y="113.9">32</text>
<text x="225.5" y="111.8">33</text>
<text x="225.5" y="109.7">34</text>
<text x="121" y="117.1">23</text>
<text x="127.3" y="118.1">XTAL2</text>
<text x="149.9" y="118.1">PD1(SDA/INT1)</text>
<text x="150.1" y="116">PD0(SCL/INT0)</text>
<text x="166.9" y="115">25</text>
<text x="166.9" y="117.1">26</text>
<text x="166.9" y="119.1">27</text>
<text x="221.6" y="116">20</text>
<text x="221.6" y="118.1">21</text>
<text x="225.5" y="118.1">30</text>
<text x="225.5" y="116">31</text>
<text x="148.6" y="120.2">PD2(RXD1/INT2)</text>
<text x="148.8" y="122.3">PD3(TXD1/INT3)</text>
<text x="154.3" y="124.4">PD4(ICP1)</text>
<text x="166.9" y="123.3">29</text>
<text x="166.9" y="125.4">30</text>
<text x="166.9" y="121.2">28</text>
<text x="221.6" y="120.2">22</text>
<text x="221.6" y="122.3">23</text>
<text x="221.6" y="124.4">24</text>
<text x="225.5" y="124.4">27</text>
<text x="225.5" y="122.3">28</text>
<text x="225.5" y="120.2">29</text>
<text x="26.9" y="126.5">B</text>
<text x="122" y="131.7">4</text>
<text x="122" y="129.6">3</text>
<text x="122" y="127.5">2</text>
<text x="127.3" y="130.7">PE1(TXD0/PDO)</text>
<text x="127.3" y="128.6">PE0(RXD0/PDI)</text>
<text x="153.2" y="126.5">PD5(XCK1)</text>
<text x="156" y="128.6">PD6(T1)</text>
<text x="156" y="130.7">PD7(T2)</text>
<text x="166.9" y="127.5">31</text>
<text x="166.9" y="129.6">32</text>
<text x="221.6" y="126.5">25</text>
<text x="225.5" y="126.5">26</text>
<text x="263.7" y="126.5">B</text>
<text x="122" y="135.9">6</text>
<text x="122" y="133.8">5</text>
<text x="127.3" y="137">PE4(OC3B/INT4)</text>
<text x="127.3" y="134.9">PE3(OC3A/AIN1)</text>
<text x="127.3" y="132.8">PE2(XCK0/AIN0)</text>
<text x="154.9" y="134.9">PG0(WR)</text>
<text x="155.3" y="137">PG1(RD)</text>
<text x="166.9" y="133.8">33</text>
<text x="166.9" y="135.9">34</text>
<text x="122" y="142.2">9</text>
<text x="122" y="140.1">8</text>
<text x="122" y="138">7</text>
<text x="127.3" y="143.3">PE7(ICP3/INT7)</text>
<text x="127.3" y="141.2">PE6(T3/INT6)</text>
<text x="127.3" y="139.1">PE5(OC3C/INT5)</text>
<text x="152.4" y="141.2">PG3(TOSC2)</text>
<text x="152.4" y="143.3">PG4(TOSC1)</text>
<text x="154.5" y="139.1">PG2(ALE)</text>
<text x="166.9" y="140.1">18</text>
<text x="166.9" y="142.2">19</text>
<text x="166.9" y="138">43</text>
<text x="220.5" y="141.2">1</text>
<text x="220.5" y="143.3">3</text>
<text x="227.6" y="141.2">2</text>
<text x="227.6" y="143.3">4</text>
<text x="121" y="146.4">20</text>
<text x="127.3" y="147.4">RESET</text>
<text x="139.3" y="149.8" transform="rotate(-90 139.3 149.8)">GND</text>
<text x="151.8" y="149.8" transform="rotate(-90 151.8 149.8)">GND</text>
<text x="158.9" y="147.4">PEN</text>
<text x="166.9" y="146.4">1</text>
<text x="220.5" y="145.4">5</text>
<text x="220.5" y="147.4">7</text>
<text x="220.5" y="149.5">9</text>
<text x="226.6" y="149.5">10</text>
<text x="227.6" y="145.4">6</text>
<text x="227.6" y="147.4">8</text>
<text x="138.2" y="156.1" transform="rotate(-90 138.2 156.1)">22</text>
<text x="150.8" y="156.1" transform="rotate(-90 150.8 156.1)">53</text>
<text x="26.9" y="166.3">A</text>
<text x="189.9" y="165.2">Title</text>
<text x="263.7" y="166.3">A</text>
<text x="189.9" y="171.5">Size</text>
<text x="200.4" y="171.5">Number</text>
<text x="242.3" y="171.5">Revision</text>
<text x="189.9" y="177.8">Date:</text>
<text x="189.9" y="179.9">File:</text>
<text x="191" y="174.7">A4</text>
<text x="199.4" y="177.8">26-Dec-2005</text>
<text x="199.4" y="179.9">D:\Protel\ATMEGA64_Stamp.Ddb</text>
<text x="231.9" y="179.9">Drawn By:</text>
<text x="231.9" y="177.8">Sheet</text>
<text x="237.8" y="177.8">of</text>
<text x="55.2" y="183">1</text>
<text x="115.3" y="183">2</text>
<text x="175.5" y="183">3</text>
<text x="235.6" y="183">4</text>
</g>
<g font-size="1.9" fill="#800000">
<text x="61.4" y="41.6">+5V</text>
<text x="136.9" y="39.5">+5V</text>
<text x="206.3" y="49">PC0</text>
<text x="206.3" y="51.1">PC2</text>
<text x="206.3" y="53.2">PC4</text>
<text x="239.8" y="49">PC1</text>
<text x="239.8" y="51.1">PC3</text>
<text x="239.8" y="53.2">PC5</text>
<text x="107.8" y="59.5">PF0</text>
<text x="178.8" y="59.5">PA0</text>
<text x="206.1" y="57.4">+5V</text>
<text x="206.3" y="55.3">PC6</text>
<text x="239.4" y="57.4">GND</text>
<text x="239.8" y="55.3">PC7</text>
<text x="107.8" y="65.7">PF3</text>
<text x="107.8" y="63.6">PF2</text>
<text x="107.8" y="61.6">PF1</text>
<text x="178.8" y="61.6">PA1</text>
<text x="178.8" y="63.6">PA2</text>
<text x="178.8" y="65.7">PA3</text>
<text x="84.5" y="68.9">+5V</text>
<text x="107.8" y="69.9">PF5</text>
<text x="107.8" y="67.8">PF4</text>
<text x="178.8" y="67.8">PA4</text>
<text x="178.8" y="69.9">PA5</text>
<text x="107.8" y="74.1">PF7</text>
<text x="107.8" y="72">PF6</text>
<text x="178.8" y="72">PA6</text>
<text x="178.8" y="74.1">PA7</text>
<text x="206.3" y="76.2">PE0</text>
<text x="239.6" y="76.2">+5V</text>
<text x="106.9" y="82.5">AREF</text>
<text x="179" y="78.3">PB0</text>
<text x="179" y="80.4">PB1</text>
<text x="179" y="82.5">PB2</text>
<text x="206.3" y="78.3">PE1</text>
<text x="206.3" y="80.4">PE2</text>
<text x="206.3" y="82.5">PE3</text>
<text x="238.5" y="80.4">RESET</text>
<text x="239" y="82.5">AREF</text>
<text x="239.6" y="78.3">PEN</text>
<text x="179" y="84.6">PB3</text>
<text x="179" y="86.7">PB4</text>
<text x="179" y="88.8">PB5</text>
<text x="206.3" y="84.6">PE4</text>
<text x="206.3" y="86.7">PE5</text>
<text x="206.3" y="88.8">PE6</text>
<text x="239.6" y="84.6">PG4</text>
<text x="239.6" y="86.7">PG3</text>
<text x="239.6" y="88.8">PG2</text>
<text x="179" y="90.9">PB6</text>
<text x="179" y="93">PB7</text>
<text x="206.3" y="90.9">PE7</text>
<text x="206.3" y="93">PB0</text>
<text x="206.3" y="95.1">PB1</text>
<text x="239.6" y="90.9">PG1</text>
<text x="239.6" y="93">PG0</text>
<text x="239.8" y="95.1">PF7</text>
<text x="179" y="97.2">PC0</text>
<text x="179" y="99.3">PC1</text>
<text x="179" y="101.3">PC2</text>
<text x="206.3" y="97.2">PB2</text>
<text x="206.3" y="99.3">PB3</text>
<text x="206.3" y="101.3">PB4</text>
<text x="239.8" y="101.3">PF4</text>
<text x="239.8" y="99.3">PF5</text>
<text x="239.8" y="97.2">PF6</text>
<text x="179" y="103.4">PC3</text>
<text x="179" y="105.5">PC4</text>
<text x="179" y="107.6">PC5</text>
<text x="206.3" y="103.4">PB5</text>
<text x="206.3" y="105.5">PB6</text>
<text x="206.3" y="107.6">PB7</text>
<text x="239.8" y="107.6">PF1</text>
<text x="239.8" y="105.5">PF2</text>
<text x="239.8" y="103.4">PF3</text>
<text x="179" y="109.7">PC6</text>
<text x="179" y="111.8">PC7</text>
<text x="206.1" y="109.7">PD0</text>
<text x="206.1" y="111.8">PD1</text>
<text x="206.1" y="113.9">PD2</text>
<text x="239.6" y="113.9">PA6</text>
<text x="239.6" y="111.8">PA7</text>
<text x="239.8" y="109.7">PF0</text>
<text x="178.8" y="116">PD0</text>
<text x="178.8" y="118.1">PD1</text>
<text x="206.1" y="116">PD3</text>
<text x="206.1" y="118.1">PD4</text>
<text x="239.6" y="118.1">PA4</text>
<text x="239.6" y="116">PA5</text>
<text x="178.8" y="120.2">PD2</text>
<text x="178.8" y="122.3">PD3</text>
<text x="178.8" y="124.4">PD4</text>
<text x="206.1" y="124.4">PD7</text>
<text x="206.1" y="122.3">PD6</text>
<text x="206.1" y="120.2">PD5</text>
<text x="239.6" y="124.4">PA1</text>
<text x="239.6" y="122.3">PA2</text>
<text x="239.6" y="120.2">PA3</text>
<text x="107.8" y="130.7">PE1</text>
<text x="107.8" y="128.6">PE0</text>
<text x="178.8" y="126.5">PD5</text>
<text x="178.8" y="128.6">PD6</text>
<text x="178.8" y="130.7">PD7</text>
<text x="205.9" y="126.5">GND</text>
<text x="239.6" y="126.5">PA0</text>
<text x="107.8" y="137">PE4</text>
<text x="107.8" y="134.9">PE3</text>
<text x="107.8" y="132.8">PE2</text>
<text x="178.8" y="134.9">PG0</text>
<text x="178.8" y="137">PG1</text>
<text x="107.8" y="143.3">PE7</text>
<text x="107.8" y="141.2">PE6</text>
<text x="107.8" y="139.1">PE5</text>
<text x="178.8" y="139.1">PG2</text>
<text x="178.8" y="141.2">PG3</text>
<text x="178.8" y="143.3">PG4</text>
<text x="204.2" y="141.2">PE0</text>
<text x="241.7" y="141.2">+5V</text>
<text x="100.2" y="148.5">+5V</text>
<text x="106.5" y="147.4">RESET</text>
<text x="178.8" y="147.4">PEN</text>
<text x="202.9" y="145.4">RESET</text>
<text x="204.2" y="149.5">PE1</text>
<text x="204.2" y="147.4">PB1</text>
<text x="241.5" y="149.5">GND</text>
<text x="183" y="151.6">+5V</text>
</g>
<g font-size="1.9" fill="#000080">
<text x="88.1" y="46">560</text>
<text x="131.7" y="42.9">0.1uF</text>
<text x="221.4" y="45.2">PORTC</text>
<text x="102.5" y="53.4">LED1</text>
<text x="152.2" y="53.6">ATmega64</text>
<text x="65.4" y="54.4">5.6V</text>
<text x="76.1" y="54.2">10uF</text>
<text x="84.7" y="54.2">0.1uF</text>
<text x="101.5" y="55.7">POWER</text>
<text x="87.4" y="77">100</text>
<text x="222" y="72.9">PIN50</text>
<text x="88.9" y="93">10nF</text>
<text x="100.9" y="91.7">10k</text>
<text x="111.5" y="96.1">100nF</text>
<text x="111.1" y="108.7">22pF</text>
<text x="119.9" y="111.6">16MHz</text>
<text x="110.5" y="121.5">22pF</text>
<text x="221.4" y="137.8">ET-PSPI</text>
<text x="176.1" y="154.8">10k</text>
<text x="103.4" y="158.7">10k</text>
<text x="127.9" y="163.2">RESET</text>
<text x="199.4" y="167.3">ET-AVR STAMP ATmega64</text>
<text x="104.8" y="171.5">0.1uF</text>
<text x="207.7" y="173.6">ETT CO.,LTD. (WWW.ETT.CO.TH)</text>
<text x="249.7" y="173.6">Rev 0</text>
<text x="241.9" y="179.9">Adisak Choochan</text>
</g>
<g font-size="1.5" fill="#800000">
<text x="213" y="56.4">+5V</text>
<text x="233.9" y="56.4">GND</text>
<text x="232.9" y="75.2">+5V</text>
<text x="170" y="79.4">SCK</text>
<text x="214" y="125.5">GND</text>
<text x="115.5" y="127.6">MOSI</text>
<text x="115.5" y="129.7">MISO</text>
<text x="211.9" y="140.2">MOSI</text>
<text x="235" y="140.2">+5V</text>
<text x="211.9" y="148.6">MISO</text>
<text x="211.9" y="146.5">SCK</text>
<text x="211.9" y="144.4">RESET</text>
<text x="235" y="148.6">GND</text>
</g>
</svg>
